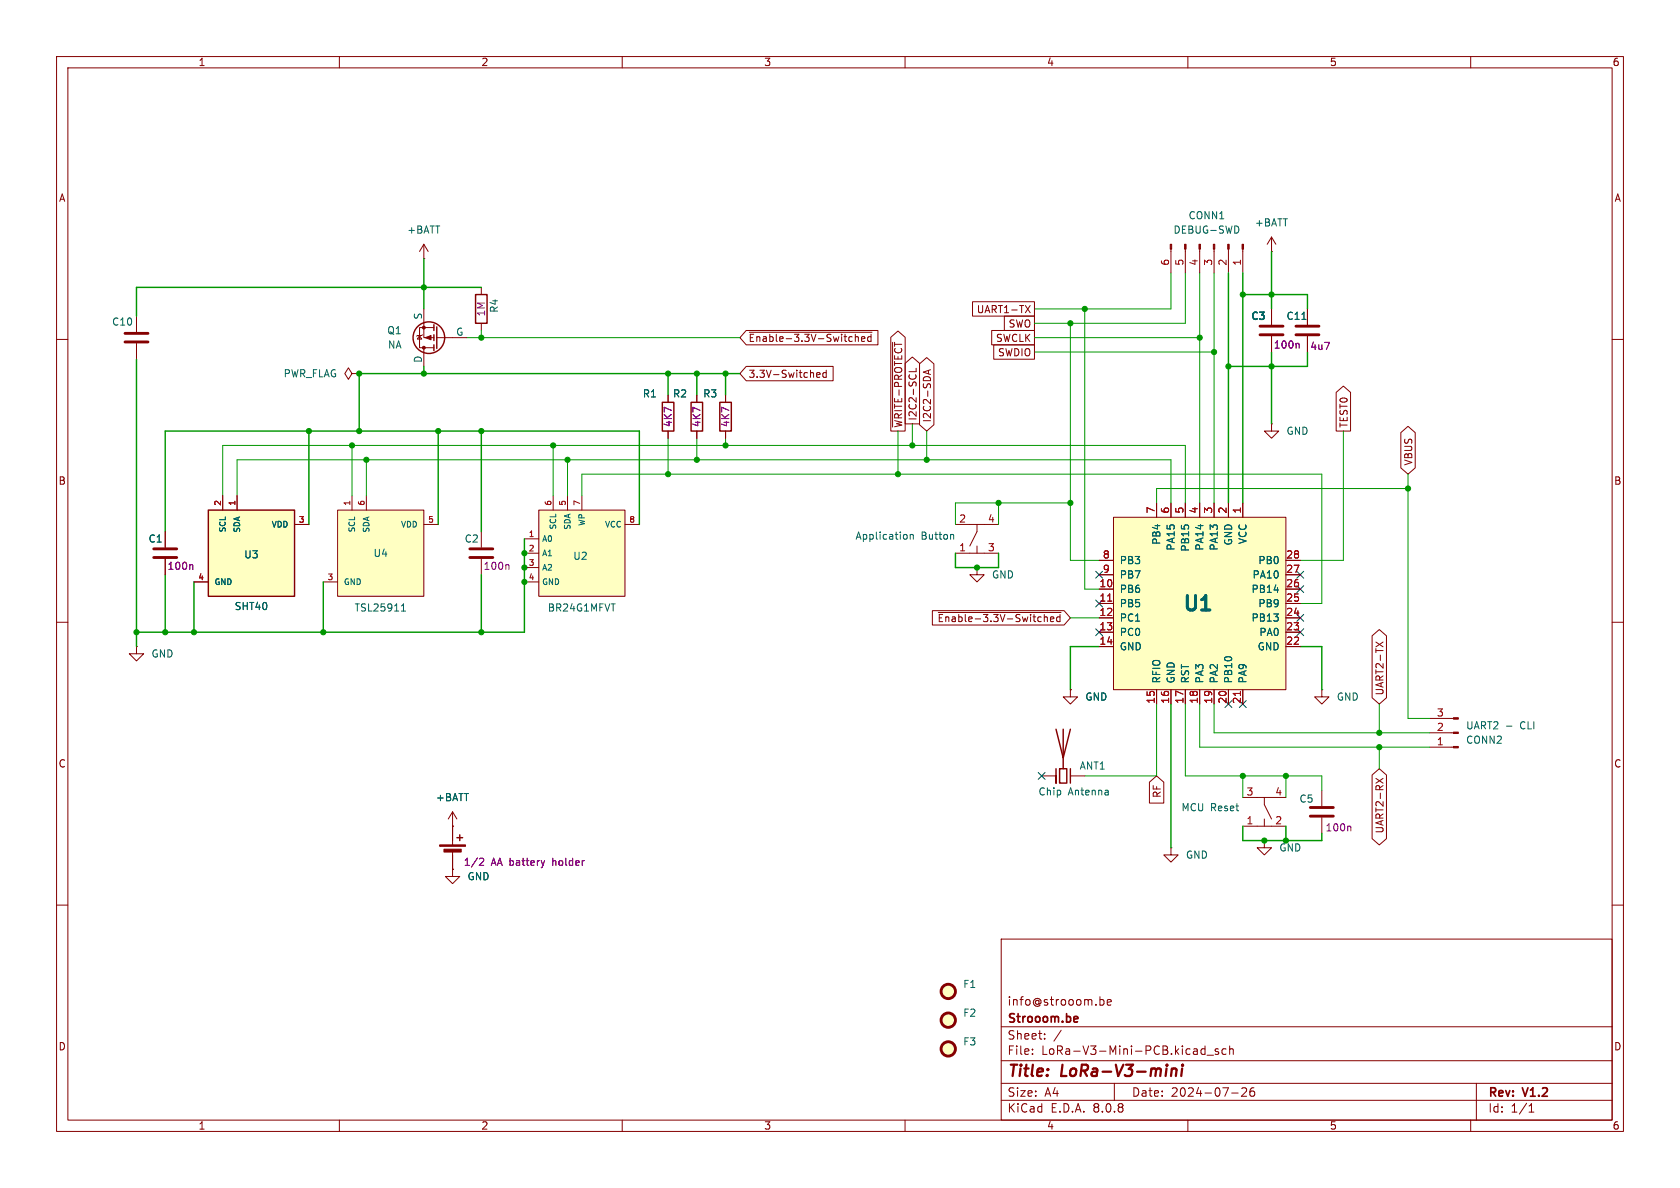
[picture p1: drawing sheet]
<svg xmlns="http://www.w3.org/2000/svg" width="297mm" height="210mm" viewBox="0 0 297 210" stroke-linecap="round" stroke-linejoin="round" font-family="sans-serif">
<g fill="none" stroke="#840000" stroke-width=".18">
<path d="M10 10h277v190h-277zM12 12h273v186h-273zM60 10v2M110 10v2M160 10v2M210 10v2M260 10v2M24.1 55.9v2.8M10 60h2M24.1 60.7v2.8M62.2 66l-.6-1-.6 1 .6 1.1 .6-1.1h1.3M63.5 66h.1"/>
<path d="M285 60h2M10 110h2M24.1 114.3v1.3h1.3l-1.3 1.2-1.2-1.2h1.2M24.1 114.3h.1M285 110h2M10 160h2M177 166h108v32h-108zM194.5 176.8l.4-.1 .3 .3v.4l-.2 .2h-.5M195.7 177.2l.8-.1-.1-.3-.4-.1-.3 .2 .1 .7h.6M285 160h2M60 198v2M110 198v2"/>
<path d="M160 198v2M177 194.5h108M177 191.5h108M177 187.5h108M177 181.5h108M182.5 186.3v.1M182.5 185.5v.1M184.7 183.6v.1M184.7 182.8v.1M187.6 182.1l-1.3 2M197 191.5v3M210 198v2"/>
<path d="M213 184.9v1.5M213 185.5l-.4-.1-.3 .3v.4l.2 .2h.5M213.4 186.5h1.1M215.4 185.5l-.4-.1-.2 .2 .1 .2 .5 .2v.3h-.6M216.7 185.5l-.4-.1-.3 .3v.4l.2 .2h.5M217.4 185.5l.2-.1 .4 .1v.9M217.4 184.9v1.5M217.7 193.2h1.2M219.5 192.4l.6-.1 .2 .1 .1 .3-.9 1.1h.9M221.7 192.3a.59 .59 0 0 0-.7 .6v.6l.1 .2 .4 .1 .2-.1 .1-.5-.1-.3h-.5l-.2 .3M260 198v2M261 191.5v6.5"/>
<path d="M270.3 196.6h.9M270.3 195.5l.4-.4v1.5"/>
</g>
<path d="M207.2 189.1a.49 .49 0 0 1 .8 .1l-.1 1M207.2 188.9l-.2 1.3M209 188.9l-.2 1.3M209.1 188.2v.2M209.1 188.2l-.1 .1 .1 .1M209.1 188.2l.1 .1-.1 .1" fill="none" stroke="#840000" stroke-width=".4"/>
<path d="M190.1 179.7l.4 .1 .1 .2-.8 .2M190.5 180.6l-.4 .1" fill="none" stroke="#840000" stroke-width=".3"/>
<circle cx="167.6" cy="175.3" r="1.27" fill="#ffffc2" stroke="#ffffc2" stroke-width=".18"/>
<g fill="none" stroke="#840000" stroke-width=".51">
<path d="M22.1 58.9h4.1M22.1 60.5h4.1"/>
<circle cx="167.6" cy="175.3" r="1.27"/>
</g>
<path d="M36.8 90.2h15.3v15.2h-15.3z" fill="#ffffc2"/>
<path d="M36.8 90.2h15.3v15.2h-15.3zM186.7 135.9v2.5v-1.2M186.7 128.9l1.3 5.1 1.2-5.1M187.3 135.9h1.3v2.5h-1.3zM188 128.9v7M189.2 135.9v2.5" fill="none" stroke="#840000" stroke-width=".25"/>
<g fill="none" stroke="#840000" stroke-width=".18">
<path d="M29.2 94v2.8M29.2 98.8v2.8M39.4 87.6v2.6M41.9 87.6v2.6M52.1 92.7h2.5M168.9 92.7h7.6M168.9 97.8h7.6M172.7 92.7v1.3l-1.3 2.5M172.7 96.5v1.3M34.3 102.9h2.5M172.7 100.3v1.3h-1.3l1.3 1.3 1.3-1.3h-1.3M172.7 100.3h.1"/>
<path d="M184.1 137.2h2.6M189.2 121.9v1.3h1.3l-1.3 1.3-1.2-1.3h1.2M189.2 121.9h.1M189.2 137.2h2.6M233.7 139.7v2.8M252.7 127h4.2M252.7 129.5h4.2M252.7 132.1h4.2M207 149.9v1.2h1.3l-1.3 1.3-1.3-1.3h1.3M207 149.9h.1M233.7 144.5v2.8"/>
</g>
<path d="M160.3 94.5l.1 .2-.1 .6M160.9 94.6l.2-.1h.3l.1 .8M160.9 94.5v.8M168.4 94.5l.2 .2v.6M266.3 128.4h1" fill="none" stroke="#006464" stroke-width=".18"/>
<g fill="none" stroke="#840000" stroke-width=".51">
<path d="M27.2 98.6h4M27.2 97h4M231.6 144.3h4.1M231.6 142.7h4.1"/>
<circle cx="167.6" cy="180.3" r="1.27"/>
</g>
<path d="M33.9 99.8l.2 .2v.7M238.6 146l.2 .2v.7" fill="none" stroke="#840084" stroke-width=".18"/>
<g fill="#840000" stroke="#840000" stroke-width=".18">
<path d="M256.9 126.9h.9v.2h-.9z"/>
<path d="M256.9 129.4h.9v.3h-.9z"/>
<path d="M256.9 132h.9v.2h-.9z"/>
</g>
<circle cx="167.6" cy="180.3" r="1.27" fill="#ffffc2" stroke="#ffffc2" stroke-width=".18"/>
<path d="M196.8 91.4h30.5v30.5h-30.5z" fill="#ffffc2"/>
<g fill="none" stroke="#840000" stroke-width=".18">
<path d="M74.2 59.3l.3 .6h-.7zM74.7 59.2l-.2 .1h-.7l-.1 .1M74.9 45.7h.1M74.9 54.6v5.1h1.8M74.9 43.2l-.7 1.3M74.9 43.2v2.5M74.9 43.2l.8 1.3M76.7 57.9h-2.5v3.6h2.5M77.2 59.7h5.3M85.1 50.8v1.3M85.1 57.2v1.2M207 44v4.3"/>
<path d="M209.5 44v4.3M212.1 44v4.3M214.6 44v4.3M217.2 44v4.3M219.7 44v4.3M231.1 54.6v2.8M231.1 59.4v2.8M74.9 61.5v3.3M118.1 69.9v1.2M118.1 76.2v1.3M123.2 69.9v1.2M123.2 76.2v1.3"/>
<path d="M128.3 69.9v1.2M128.3 76.2v1.3M224.8 74.9v1.3h1.3l-1.3 1.3-1.3-1.3h1.3M224.8 74.9h.1M85.1 94v2.8M85.1 98.8v2.8M194.3 99.1h2.5M196.8 91.4h30.5v30.5h-30.5zM204.5 88.9v2.5M207 88.9v2.5M209.5 88.9v2.5M212.1 88.9v2.5"/>
<path d="M214.6 88.9v2.5M217.2 88.9v2.5M219.7 88.9v2.5M227.3 99.1h2.6M194.3 104.1h2.5M194.3 106.7h2.5M194.3 109.2h2.5M194.3 111.8h2.5M194.3 114.3h2.5M194.3 101.6h2.5M227.3 104.1h2.6M227.3 106.7h2.6"/>
<path d="M227.3 109.2h2.6M227.3 111.8h2.6M227.3 114.3h2.6M227.3 101.6h2.6M204.5 121.9v2.6M207 121.9v2.6M209.5 121.9v2.6M212.1 121.9v2.6M214.6 121.9v2.6M217.2 121.9v2.6M219.7 121.9v2.6M233.7 121.9v1.3h1.2l-1.2 1.3-1.3-1.3h1.3"/>
<path d="M233.7 121.9h.1M219.7 141h7.6M219.7 146.1h7.6M223.5 148.6v1.3h-1.3l1.3 1.2 1.3-1.2h-1.3M223.5 148.6h.1M223.5 141v1.2l1.3 2.6M223.5 144.8v1.3"/>
</g>
<path d="M195.8 106.3h.7M219.3 122.2v.7" fill="none" stroke="#a90000" stroke-width=".18"/>
<circle cx="167.6" cy="185.4" r="1.27" fill="#ffffc2" stroke="#ffffc2" stroke-width=".18"/>
<g fill="none" stroke="#840000" stroke-width=".51">
<path d="M229.1 59.2h4.1M229.1 57.7h4.1M83.1 98.6h4M83.1 97h4"/>
<circle cx="167.6" cy="185.4" r="1.27"/>
</g>
<g fill="none" stroke="#840000" stroke-width=".25">
<path d="M76.7 57.4v1M76.7 59.2v1M77.2 57.8v3.8M84.1 52.1h2v5.1h-2zM76.7 61v1M117.1 71.1h2v5.1h-2zM122.2 71.1h2v5.1h-2zM127.3 71.1h2v5.1h-2z"/>
<circle cx="75.8" cy="59.7" r="2.79"/>
</g>
<g fill="#840000" stroke="#840000" stroke-width=".18">
<path d="M75.2 59.7l1-.4v.8z"/>
<path d="M206.9 43.2h.2v.8h-.2z"/>
<path d="M209.4 43.2h.3v.8h-.3z"/>
<path d="M212 43.2h.2v.8h-.2z"/>
<path d="M214.5 43.2h.3v.8h-.3z"/>
<path d="M217 43.2h.3v.8h-.3z"/>
<path d="M219.6 43.2h.2v.8h-.2z"/>
<circle cx="74.9" cy="61.5" r=".25"/>
<circle cx="74.9" cy="57.9" r=".25"/>
</g>
<path d="M218.9 40.1l.1 .4-.1 .5M230.2 56.5h.7" fill="none" stroke="#006464" stroke-width=".18"/>
<path d="M89.8 99.8l.2 .2v.7" fill="none" stroke="#840084" stroke-width=".18"/>
<path d="M59.7 90.2h15.2v15.2h-15.2z" fill="#ffffc2"/>
<path d="M224.8 44.5h.1M224.8 41.9l-.8 1.3M224.8 41.9v2.6M224.8 54.6v2.8M224.8 59.4v2.8M224.8 41.9l.8 1.3M59.7 90.2h15.2v15.2h-15.2zM62.2 87.6v2.6M64.8 87.6v2.6M74.9 92.7h2.6M57.1 102.9h2.6" fill="none" stroke="#840000" stroke-width=".18"/>
<path d="M71 108h.7M71 107.1l.3-.3v1.2" fill="none" stroke="#006464" stroke-width=".18"/>
<path d="M222.8 59.2h4M222.8 57.7h4" fill="none" stroke="#840000" stroke-width=".51"/>
<path d="M229.5 60.7l.2 .2v.6" fill="none" stroke="#840084" stroke-width=".18"/>
<path d="M95.2 90.2h15.3v15.2h-15.3z" fill="#ffffc2"/>
<g fill="none" stroke="#840000" stroke-width=".18">
<path d="M131.9 58.4h23.3v2.6h-23.3l-1.1-1.3zM132.5 58.7h21.7M152.5 59.5l.3 .1 .1 .2-.6 .1M154 59.6l-.4-.1-.2 .3 .1 .5h.5M154 59.1v1.3M157.5 59.6l1.2-1.1 1.3 1.1v16.6h-2.5zM171.9 53.3h11v2.6h-11zM175.3 58.4h7.6v2.6h-7.6zM177.6 55.9h5.3v2.5h-5.3zM181.3 54l.8 1.3M182.1 54l-.8 1.3M224.8 54.6v2.8"/>
<path d="M224.8 59.4v2.8M231.1 54.6v2.8M231.1 59.4v2.8M118.1 69.9v1.2M118.1 76.2v1.3M123.2 69.9v1.2M123.2 76.2v1.3M128.3 69.9v1.2M128.3 76.2v1.3M131.9 64.8h15.4v2.5h-15.4l-1.1-1.3zM144.4 66.3l.6-.1-.1-.3h-.3l-.2 .1v.6h.5M146.1 65.9h-.4l-.2 .2 .1 .5h.5"/>
<path d="M146.1 65.4v1.3M152.8 60.3l-.3 .1M157.8 60.5v15M160 64.2l1.3-1.1 1.3 1.1v10.7h-2.6zM162 65.1v.6h-1.3M162.6 64.3l1.2-1.1 1.3 1.1v10.8l-1.3 1.1-1.2-1.1zM164.1 65.5v.6M164.5 65.4l-1.3 .4 1.3 .4M175.7 61h7.2v2.5h-7.2zM236.2 69.4l1.3-1.1 1.3 1.1v6.8h-2.6zM247.6 76.5l1.3-1.1 1.3 1.1v6.2l-1.3 1.1-1.3-1.1zM29.2 94v2.8"/>
<path d="M29.2 98.8v2.8M39.4 87.6v2.6M41.9 87.6v2.6M52.1 92.7h2.5M92.7 95.3h2.5M92.7 97.8h2.5M95.2 90.2h15.3v15.2h-15.3zM97.8 87.6v2.6M100.3 87.6v2.6M102.9 87.6v2.6M110.5 92.7h2.5M194.3 99.1h2.5"/>
<path d="M204.5 88.9v2.5M207 88.9v2.5M209.5 88.9v2.5M212.1 88.9v2.5M214.6 88.9v2.5M217.2 88.9v2.5M219.7 88.9v2.5M227.3 99.1h2.6M34.3 102.9h2.5M92.7 100.3h2.5M92.7 102.9h2.5M164.8 107.9h23.3l1.1 1.3-1.1 1.3h-23.3z"/>
<path d="M165.9 108.3h21.7M185.9 109l.3 .1 .1 .2-.6 .2M186.2 109.8l-.3 .1M187.4 109.1l-.4-.1-.2 .3 .1 .5h.5M187.4 108.6v1.3M194.3 104.1h2.5M194.3 106.7h2.5M194.3 109.2h2.5M194.3 111.8h2.5M194.3 114.3h2.5M194.3 101.6h2.5M227.3 104.1h2.6"/>
<path d="M227.3 106.7h2.6M227.3 109.2h2.6M227.3 111.8h2.6M227.3 114.3h2.6M227.3 101.6h2.6M242.6 112.4l1.2-1.1 1.3 1.1v10.9l-1.3 1.2-1.2-1.2zM243.2 113.5l1.3 .8M244.5 113.5l-1.3 .8M189.2 121.9h.1M203.2 138.3l1.3-1.1 1.2 1.1v3.7h-2.5zM204.5 121.9v2.6M207 121.9v2.6"/>
<path d="M209.5 121.9v2.6M212.1 121.9v2.6M214.6 121.9v2.6M217.2 121.9v2.6M219.7 121.9v2.6M242.6 137l1.2-1.1 1.3 1.1v11.3l-1.3 1.1-1.2-1.1zM243.2 137.6l1.3 .8M244.5 137.6l-1.3 .8M80 146.1h.1M80 153.7v1.2h1.3l-1.3 1.3-1.3-1.3h1.3M80 153.7h.1M80 143.5l-.8 1.3"/>
<path d="M80 143.5v5.9M80 150.4v3.3M80 143.5l.8 1.3"/>
</g>
<g fill="#840000" stroke="#840000" stroke-width=".18">
<path d="M77.7 149.4h4.6v.2h-4.6z"/>
<path d="M78.5 150.1h3v.5h-3z"/>
</g>
<path d="M80.8 148.1h1M81.3 147.6v1" fill="none" stroke="#840000" stroke-width=".25"/>
<path d="M229.5 60.7l.2 .2v.6M33.9 99.8l.2 .2v.7M84.8 151.8l.5-.1 .2 .4-.8 .9h.8M96.3 152.1l-.3 .9" fill="none" stroke="#840084" stroke-width=".18"/>
<g fill="none" stroke="#009600" stroke-width=".25">
<path d="M74.9 45.7v8.9M85.1 50.8h-61v5.1M217.2 48.3v40.6M219.7 52.1h11.4v2.5M219.7 48.3v40.6M224.8 44.5v10.1M24.1 63.5v50.8M54.6 76.2v16.5M74.9 64.8v1.2M77.5 76.2v16.5M85.1 76.2v17.8M118.1 66v3.9"/>
<path d="M123.2 66v3.9M128.3 66v3.9M130.8 66h-67.3v10.2M224.8 62.2v12.7M231.1 62.2v2.6h-13.9M92.7 95.3v16.5h-68.6M113 92.7v-16.5h-83.8v17.8M168.9 97.8v2.5h7.6v-2.5M29.2 101.6v10.2M34.3 102.9v8.9M57.1 102.9v8.9M85.1 101.6v10.2"/>
<path d="M194.3 114.3h-5.1v7.6M229.9 114.3h3.8v7.6M207 124.5v25.4M219.7 146.1v2.5h14v-1.3M227.3 146.1v2.5"/>
</g>
<g fill="none" stroke="#009600" stroke-width=".18">
<path d="M82.5 59.7h48.3M85.1 58.4v1.3M182.9 59.7h29.2M189.2 57.2v41.9h5.1M191.8 54.6v49.5h2.5M207 48.3v6.3h-24.1M209.5 48.3v8.9h-26.6M212.1 48.3v40.6M214.6 48.3v40.6M62.2 78.7v8.9M97.8 78.7v8.9M118.1 77.5v6.3"/>
<path d="M123.2 77.5v3.8M128.3 77.5v1.2M158.7 76.2v7.6M161.3 74.9v3.8M163.8 76.2v5.1M182.9 62.2h31.7M237.5 76.2v22.9h-7.6M39.4 87.6v-8.9h170.1v10.2M41.9 87.6v-6.3h165.1v7.6M64.8 81.3v6.3M100.3 81.3v6.3M102.9 87.6v-3.8h130.8v22.9h-3.8"/>
<path d="M176.5 88.9v3.8M189.2 88.9h-20.3v3.8M248.9 86.4h-44.4v2.5M248.9 83.8v43.2h3.8M189.2 109.2h5.1M204.5 124.5v12.7h-12.7M209.5 124.5v12.7h24.2v2.5M212.1 124.5v7.6h40.6M214.6 124.5v5h38.1M219.7 137.2v3.8M227.3 137.2v3.8M243.8 124.5v5"/>
<path d="M243.8 132.1v3.8"/>
</g>
<g fill="none" stroke="#000084" stroke-width=".18">
<path d="M193.7 101l1.2 1.2M193.7 106.1l1.2 1.2M193.7 111.2l1.2 1.2M194.9 101l-1.2 1.2M194.9 106.1l-1.2 1.2M194.9 111.2l-1.2 1.2M229.3 108.6l1.2 1.2M229.3 111.2l1.2 1.2M229.3 103.5l1.2 1.2M229.3 101l1.2 1.2M230.5 108.6l-1.2 1.2M230.5 111.2l-1.2 1.2"/>
<path d="M230.5 103.5l-1.2 1.2M230.5 101l-1.2 1.2M183.5 136.6l1.3 1.2M184.8 136.6l-1.3 1.2M216.6 123.9l1.2 1.2M217.8 123.9l-1.2 1.2M219.1 123.9l1.2 1.2M220.3 123.9l-1.2 1.2"/>
</g>
<path d="M195.8 106.3h.7M219.3 122.2v.7" fill="none" stroke="#a90000" stroke-width=".18"/>
<path d="M230.2 56.5h.7" fill="none" stroke="#006464" stroke-width=".18"/>
<g fill="#009600" stroke="#009600" stroke-width=".18">
<circle cx="92.7" cy="102.9" r=".46"/>
<circle cx="63.5" cy="76.2" r=".46"/>
<circle cx="74.9" cy="66" r=".46"/>
<circle cx="64.8" cy="81.3" r=".46"/>
<circle cx="92.7" cy="100.3" r=".46"/>
<circle cx="92.7" cy="97.8" r=".46"/>
<circle cx="85.1" cy="111.8" r=".46"/>
<circle cx="158.7" cy="83.8" r=".46"/>
<circle cx="161.3" cy="78.7" r=".46"/>
<circle cx="163.8" cy="81.3" r=".46"/>
<circle cx="176.5" cy="88.9" r=".46"/>
<circle cx="172.7" cy="100.3" r=".46"/>
<circle cx="189.2" cy="88.9" r=".46"/>
<circle cx="123.2" cy="66" r=".46"/>
<circle cx="128.3" cy="78.7" r=".46"/>
<circle cx="128.3" cy="66" r=".46"/>
<circle cx="77.5" cy="76.2" r=".46"/>
<circle cx="97.8" cy="78.7" r=".46"/>
<circle cx="85.1" cy="76.2" r=".46"/>
<circle cx="118.1" cy="83.8" r=".46"/>
<circle cx="123.2" cy="81.3" r=".46"/>
<circle cx="118.1" cy="66" r=".46"/>
<circle cx="100.3" cy="81.3" r=".46"/>
<circle cx="74.9" cy="50.8" r=".46"/>
<circle cx="85.1" cy="59.7" r=".46"/>
<circle cx="224.8" cy="64.8" r=".46"/>
<circle cx="248.9" cy="86.4" r=".46"/>
<circle cx="217.2" cy="64.8" r=".46"/>
<circle cx="243.8" cy="129.5" r=".46"/>
<circle cx="227.3" cy="137.2" r=".46"/>
<circle cx="219.7" cy="137.2" r=".46"/>
<circle cx="227.3" cy="148.6" r=".46"/>
<circle cx="223.5" cy="148.6" r=".46"/>
<circle cx="243.8" cy="132.1" r=".46"/>
<circle cx="62.2" cy="78.7" r=".46"/>
<circle cx="54.6" cy="76.2" r=".46"/>
<circle cx="57.1" cy="111.8" r=".46"/>
<circle cx="24.1" cy="111.8" r=".46"/>
<circle cx="29.2" cy="111.8" r=".46"/>
<circle cx="34.3" cy="111.8" r=".46"/>
<circle cx="63.5" cy="66" r=".46"/>
<circle cx="212.1" cy="59.7" r=".46"/>
<circle cx="214.6" cy="62.2" r=".46"/>
<circle cx="191.8" cy="54.6" r=".46"/>
<circle cx="189.2" cy="57.2" r=".46"/>
<circle cx="224.8" cy="52.1" r=".46"/>
<circle cx="219.7" cy="52.1" r=".46"/>
</g>
<text font-size="3.5" fill="#006464" x="208.8" y="108.7">U1</text>
<g font-size="2.8" fill="#840000">
<text x="178" y="190.9">Title:</text>
<text x="187.7" y="190.9">LoRa-V3-mini</text>
</g>
<g font-size="2.1" fill="#840000">
<text x="178" y="178">info@strooom.be</text>
<text x="178" y="184">Sheet:</text>
<text x="178" y="181.2">Strooom.be</text>
<text x="178" y="186.7">File:</text>
<text x="184.1" y="186.7">LoRa-V3-Mini-PCB.kicad_sch</text>
<text x="178" y="196.9">KiCad</text>
<text x="178" y="194.1">Size:</text>
<text x="184.7" y="194.1">A4</text>
<text x="185.7" y="196.9">E.D.A.</text>
<text x="193.3" y="196.9">8.0.8</text>
<text x="200" y="194.1">Date:</text>
<text x="207" y="194.1">2024-07-26</text>
<text x="263" y="194.3">Rev:</text>
<text x="263" y="196.9">Id:</text>
<text x="267.1" y="196.9">1/1</text>
<text x="269.4" y="194.3">V1.2</text>
</g>
<g font-size="1.8" fill="#840000">
<text x="35" y="11.9">1</text>
<text x="85" y="11.9">2</text>
<text x="135" y="11.9">3</text>
<text x="185" y="11.9">4</text>
<text x="235" y="11.9">5</text>
<text x="285" y="11.9">6</text>
<text x="10.3" y="35.9">A</text>
<text x="285.3" y="35.9">A</text>
<text x="172.6" y="55.6">UART1-TX</text>
<text x="178.2" y="58.1">SWO</text>
<text x="132.2" y="60.6">~{Enable-3.3V-Switched}</text>
<text x="176" y="60.6">SWCLK</text>
<text x="176.3" y="63.2">SWDIO</text>
<text x="132.2" y="67">3.3V-Switched</text>
<text x="159.7" y="75.7" transform="rotate(-90 159.7 75.7)">~{WRITE-PROTECT}</text>
<text x="162.2" y="74.5" transform="rotate(-90 162.2 74.5)">I2C2-SCL</text>
<text x="164.8" y="74.8" transform="rotate(-90 164.8 74.8)">I2C2-SDA</text>
<text x="238.4" y="75.7" transform="rotate(-90 238.4 75.7)">TEST0</text>
<text x="249.9" y="82.4" transform="rotate(-90 249.9 82.4)">VBUS</text>
<text x="10.3" y="85.9">B</text>
<text x="285.3" y="85.9">B</text>
<text x="165.6" y="110.2">~{Enable-3.3V-Switched}</text>
<text x="244.8" y="123" transform="rotate(-90 244.8 123)">UART2-TX</text>
<text x="10.3" y="135.9">C</text>
<text x="285.3" y="135.9">C</text>
<text x="205.4" y="141.2" transform="rotate(-90 205.4 141.2)">RF</text>
<text x="244.8" y="147.4" transform="rotate(-90 244.8 147.4)">UART2-RX</text>
<text x="10.3" y="185.9">D</text>
<text x="285.3" y="185.9">D</text>
<text x="35" y="199.9">1</text>
<text x="85" y="199.9">2</text>
<text x="135" y="199.9">3</text>
<text x="185" y="199.9">4</text>
<text x="235" y="199.9">5</text>
<text x="285" y="199.9">6</text>
</g>
<g font-size="1.8" fill="#006464">
<text x="71.9" y="41.5">+BATT</text>
<text x="207.4" y="41.5">DEBUG-SWD</text>
<text x="210" y="39">CONN1</text>
<text x="221.8" y="40.2">+BATT</text>
<text x="19.7" y="57.8">C10</text>
<text x="68.4" y="59.3">Q1</text>
<text x="74.7" y="56.6" transform="rotate(-90 74.7 56.6)">S</text>
<text x="80.5" y="59.4">G</text>
<text x="88.2" y="55.4" transform="rotate(-90 88.2 55.4)">R4</text>
<text x="221" y="56.9">C3</text>
<text x="227.3" y="56.7">C11</text>
<text x="68.5" y="61.8">NA</text>
<text x="74.7" y="64.2" transform="rotate(-90 74.7 64.2)">D</text>
<text x="50" y="66.9">PWR_FLAG</text>
<text x="113.5" y="70.5">R1</text>
<text x="118.9" y="70.5">R2</text>
<text x="124.2" y="70.5">R3</text>
<text x="227.3" y="77.1">GND</text>
<text x="151.1" y="95.6">Application</text>
<text x="162.8" y="95.6">Button</text>
<text x="26.2" y="96.1">C1</text>
<text x="43.1" y="98.9">U3</text>
<text x="65.9" y="98.7">U4</text>
<text x="82.1" y="96.1">C2</text>
<text x="101.2" y="99.2">U2</text>
<text x="197.9" y="99.9">PB3</text>
<text x="205.3" y="96.4" transform="rotate(-90 205.3 96.4)">PB4</text>
<text x="207.9" y="97.4" transform="rotate(-90 207.9 97.4)">PA15</text>
<text x="210.4" y="97.6" transform="rotate(-90 210.4 97.6)">PB15</text>
<text x="213" y="97.4" transform="rotate(-90 213 97.4)">PA14</text>
<text x="215.5" y="97.4" transform="rotate(-90 215.5 97.4)">PA13</text>
<text x="218" y="96.5" transform="rotate(-90 218 96.5)">GND</text>
<text x="220.6" y="96.3" transform="rotate(-90 220.6 96.3)">VCC</text>
<text x="222.4" y="99.9">PB0</text>
<text x="175.3" y="102.5">GND</text>
<text x="197.9" y="105">PB6</text>
<text x="197.9" y="107.5">PB5</text>
<text x="197.9" y="102.5">PB7</text>
<text x="221.2" y="105">PB14</text>
<text x="221.3" y="102.5">PA10</text>
<text x="222.4" y="107.5">PB9</text>
<text x="41.4" y="108.1">SHT40</text>
<text x="62.6" y="108.3">TSL25911</text>
<text x="96.8" y="108.3">BR24G1MFVT</text>
<text x="197.9" y="110.1">PC1</text>
<text x="197.9" y="112.6">PC0</text>
<text x="221.2" y="110.1">PB13~{}</text>
<text x="222.5" y="112.6">PA0</text>
<text x="26.7" y="116.4">GND</text>
<text x="197.9" y="115.2">GND</text>
<text x="222.2" y="115.2">GND</text>
<text x="191.8" y="124.1">GND</text>
<text x="205.3" y="120.9" transform="rotate(-90 205.3 120.9)">RFIO</text>
<text x="207.9" y="120.9" transform="rotate(-90 207.9 120.9)">GND</text>
<text x="210.4" y="120.9" transform="rotate(-90 210.4 120.9)">RST</text>
<text x="213" y="120.9" transform="rotate(-90 213 120.9)">PA3</text>
<text x="215.5" y="120.9" transform="rotate(-90 215.5 120.9)">PA2</text>
<text x="218" y="120.9" transform="rotate(-90 218 120.9)">PB10</text>
<text x="220.6" y="120.9" transform="rotate(-90 220.6 120.9)">PA9</text>
<text x="236.2" y="124.1">GND</text>
<text x="259.1" y="129.1">UART2</text>
<text x="259.1" y="131.7">CONN2</text>
<text x="268.9" y="129.1">CLI</text>
<text x="190.8" y="136.2">ANT1</text>
<text x="77" y="141.8">+BATT</text>
<text x="183.5" y="140.8">Chip</text>
<text x="188.8" y="140.8">Antenna</text>
<text x="208.8" y="143.6">MCU Reset</text>
<text x="229.6" y="142.1">C5</text>
<text x="82.6" y="155.8">GND</text>
<text x="209.6" y="152">GND</text>
<text x="226.1" y="150.7">GND</text>
<text x="170.2" y="174.9">F1</text>
<text x="170.2" y="179.9">F2</text>
<text x="170.2" y="185">F3</text>
</g>
<g font-size="1.8" fill="#a90000">
<text x="206.8" y="47.1" transform="rotate(-90 206.8 47.1)">6</text>
<text x="209.3" y="47.1" transform="rotate(-90 209.3 47.1)">5</text>
<text x="211.8" y="47.1" transform="rotate(-90 211.8 47.1)">4</text>
<text x="214.4" y="47.1" transform="rotate(-90 214.4 47.1)">3</text>
<text x="216.9" y="47.1" transform="rotate(-90 216.9 47.1)">2</text>
<text x="219.5" y="47.1" transform="rotate(-90 219.5 47.1)">1</text>
<text x="169.5" y="92.5">2</text>
<text x="174.6" y="92.5">4</text>
<text x="204.2" y="90.9" transform="rotate(-90 204.2 90.9)">7</text>
<text x="206.8" y="90.9" transform="rotate(-90 206.8 90.9)">6</text>
<text x="209.3" y="90.9" transform="rotate(-90 209.3 90.9)">5</text>
<text x="211.8" y="90.9" transform="rotate(-90 211.8 90.9)">4</text>
<text x="214.4" y="90.9" transform="rotate(-90 214.4 90.9)">3</text>
<text x="216.9" y="90.9" transform="rotate(-90 216.9 90.9)">2</text>
<text x="219.5" y="90.9" transform="rotate(-90 219.5 90.9)">1</text>
<text x="169.5" y="97.5">1</text>
<text x="174.6" y="97.5">3</text>
<text x="194.9" y="98.8">8</text>
<text x="194.9" y="101.3">9</text>
<text x="227.3" y="101.3">27</text>
<text x="227.3" y="98.8">28</text>
<text x="194.3" y="103.9">10</text>
<text x="194.3" y="106.4">11</text>
<text x="227.3" y="106.4">25</text>
<text x="227.3" y="103.9">26</text>
<text x="194.3" y="109">12</text>
<text x="194.3" y="111.5">13</text>
<text x="227.3" y="111.5">23</text>
<text x="227.3" y="109">24</text>
<text x="194.3" y="114">14</text>
<text x="227.3" y="114">22</text>
<text x="204.2" y="124.5" transform="rotate(-90 204.2 124.5)">15</text>
<text x="206.8" y="124.5" transform="rotate(-90 206.8 124.5)">16</text>
<text x="209.3" y="124.5" transform="rotate(-90 209.3 124.5)">17</text>
<text x="211.8" y="124.5" transform="rotate(-90 211.8 124.5)">18</text>
<text x="214.4" y="124.5" transform="rotate(-90 214.4 124.5)">19</text>
<text x="216.9" y="124.5" transform="rotate(-90 216.9 124.5)">20</text>
<text x="219.5" y="124.5" transform="rotate(-90 219.5 124.5)">21</text>
<text x="253.9" y="131.8">1</text>
<text x="253.9" y="129.3">2</text>
<text x="253.9" y="126.7">3</text>
<text x="220.3" y="140.7">3</text>
<text x="225.4" y="140.7">4</text>
<text x="220.3" y="145.8">1</text>
<text x="225.4" y="145.8">2</text>
</g>
<g font-size="1.8" fill="#840084">
<text x="86" y="56" transform="rotate(-90 86 56)">1M</text>
<text x="225.1" y="61.8">100n</text>
<text x="231.5" y="62.1">4u7</text>
<text x="119" y="75.6" transform="rotate(-90 119 75.6)">4K7</text>
<text x="124.1" y="75.6" transform="rotate(-90 124.1 75.6)">4K7</text>
<text x="129.1" y="75.6" transform="rotate(-90 129.1 75.6)">4K7</text>
<text x="29.5" y="100.9">100n</text>
<text x="85.4" y="100.9">100n</text>
<text x="234.2" y="147.2">100n</text>
<text x="81.9" y="153.3">1/2</text>
<text x="86.8" y="153.3">AA battery</text>
<text x="97.9" y="153.3">holder</text>
</g>
<g font-size="1.4" fill="#a90000">
<text x="39.1" y="89.5" transform="rotate(-90 39.1 89.5)">2</text>
<text x="41.7" y="89.5" transform="rotate(-90 41.7 89.5)">1</text>
<text x="62" y="89.5" transform="rotate(-90 62 89.5)">1</text>
<text x="64.5" y="89.5" transform="rotate(-90 64.5 89.5)">6</text>
<text x="97.5" y="89.5" transform="rotate(-90 97.5 89.5)">6</text>
<text x="100.1" y="89.5" transform="rotate(-90 100.1 89.5)">5</text>
<text x="102.6" y="89.5" transform="rotate(-90 102.6 89.5)">7</text>
<text x="52.7" y="92.5">3</text>
<text x="75.6" y="92.5">5</text>
<text x="93.4" y="95">1</text>
<text x="111.1" y="92.5">8</text>
<text x="93.4" y="97.5">2</text>
<text x="93.4" y="100.1">3</text>
<text x="34.9" y="102.6">4</text>
<text x="57.8" y="102.6">3</text>
<text x="93.4" y="102.6">4</text>
</g>
<g font-size="1.4" fill="#006464">
<text x="40.1" y="94.2" transform="rotate(-90 40.1 94.2)">SCL</text>
<text x="42.6" y="94.3" transform="rotate(-90 42.6 94.3)">SDA</text>
<text x="47.9" y="93.4">VDD</text>
<text x="63" y="94.2" transform="rotate(-90 63 94.2)">SCL</text>
<text x="65.5" y="94.3" transform="rotate(-90 65.5 94.3)">SDA</text>
<text x="70.8" y="93.4">VDD</text>
<text x="95.8" y="96">A0</text>
<text x="98.5" y="93.7" transform="rotate(-90 98.5 93.7)">SCL</text>
<text x="101.1" y="93.8" transform="rotate(-90 101.1 93.8)">SDA</text>
<text x="103.6" y="93.1" transform="rotate(-90 103.6 93.1)">WP</text>
<text x="106.8" y="93.4">VCC</text>
<text x="95.8" y="98.5">A1</text>
<text x="95.8" y="101.1">A2</text>
<text x="37.8" y="103.6">GND</text>
<text x="60.7" y="103.6">GND</text>
<text x="95.8" y="103.6">GND</text>
</g>
</svg>
